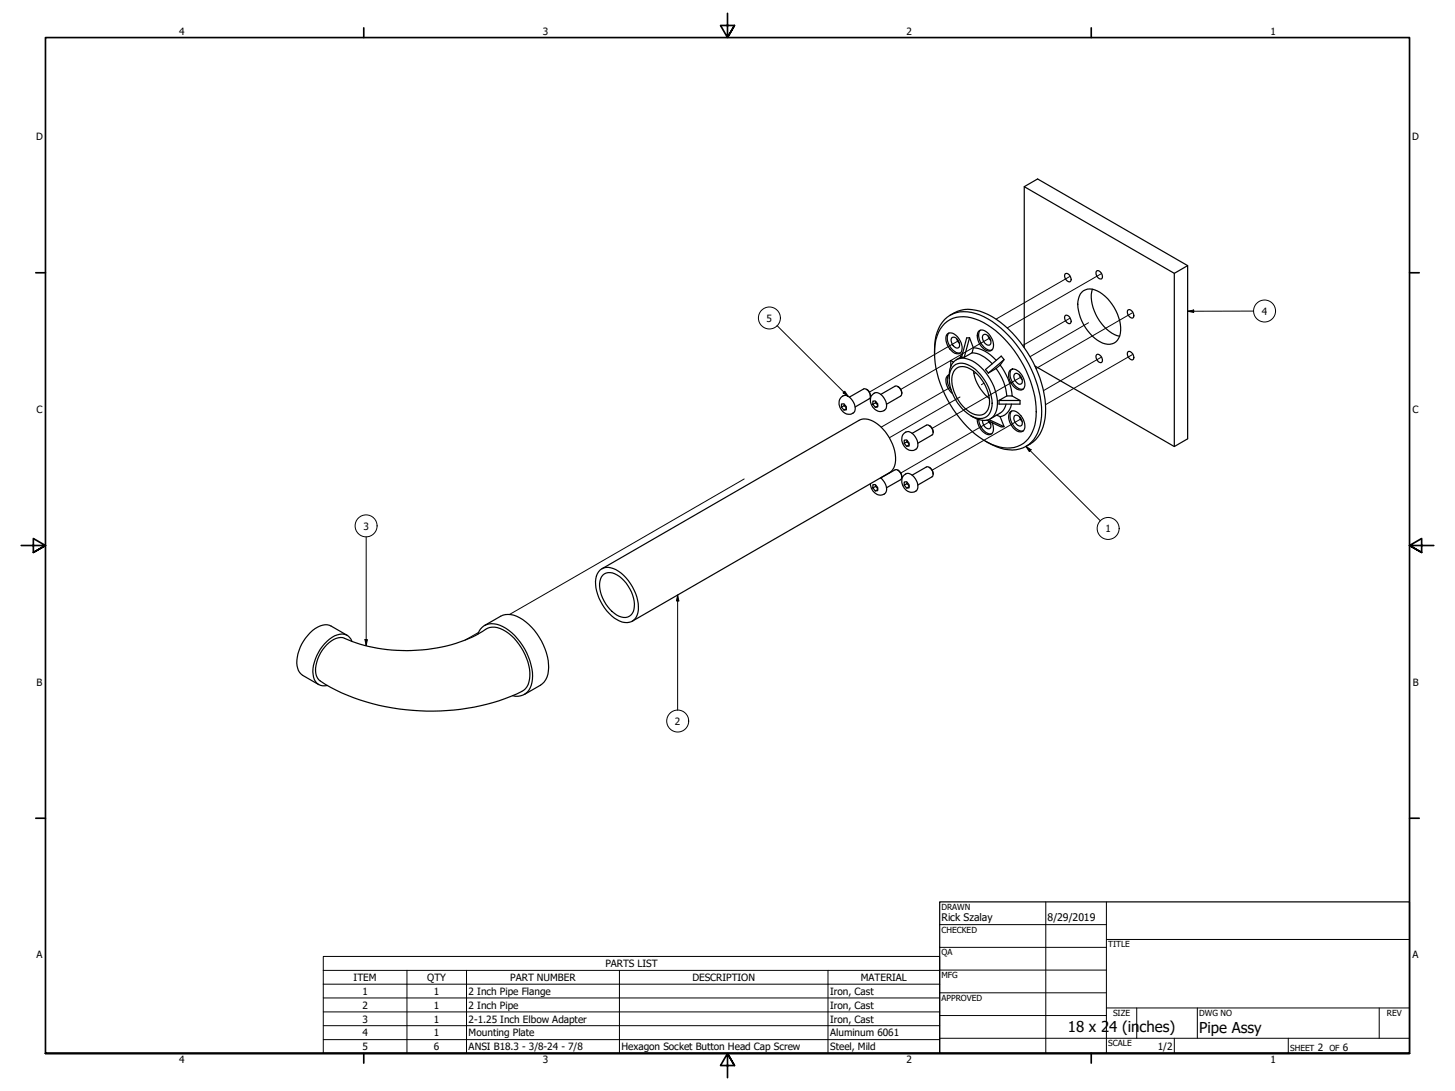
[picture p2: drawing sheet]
<svg xmlns="http://www.w3.org/2000/svg" width="610mm" height="457mm" viewBox="0 0 610 457" stroke-linecap="round" stroke-linejoin="round" font-family="sans-serif">
<!-- layer: Tweak Trail (ANSI) -->
<g fill="none" stroke="#000" stroke-width=".42">
<path d="M448.2 115.9l-30.9 17.8M461.3 114.7l-39.3 22.7M448.2 133.4l-19.7 11.4M456.1 135.3l-24.6 14.2M474.5 131.1l-40.4 23.3M401.5 142.8l-37.3 21.5M408.7 156.2l-.6 .4M414.7 141.7l-37.3 21.5M427.8 158l-37.3 21.5M461.3 149.7l-24.1 14M474.5 148.6l-36.5 21M398.2 162.3l-29 16.7"/>
<path d="M402.2 166.4l-29.6 17.1M412.2 160.6l-1 .6M414.7 176.7l-37.3 21.5M427.8 175.5l-37.3 21.5M311.8 200.7l-98.3 56.8M200.5 265l-5.6 3.2"/>
</g>
<!-- layer: Visible (ANSI) -->
<g fill="none" stroke="#000" stroke-width=".51">
<path d="M429.1 78.2l62.9 36.4 5.6-3.3v72.6l-5.6 3.2-58.4-33.7M446.3 114.7a2.09 2.09 0 0 1 2.1 1.1 2.09 2.09 0 0 1-.2 2.3 2.46 2.46 0 0 1-1.9-3.4zM459.4 113.6a2.06 2.06 0 0 1 2.1 1 2.06 2.06 0 0 1-.1 2.3 2.37 2.37 0 0 1-2-3.3zM492 114.6v72.5M497.6 111.3l-62.9-36.3-5.6 3.2v67.5M395.8 135.6a12.9 12.9 0 0 1 14.5-1.3 44.8 44.8 0 0 1 21.4 25.4 31.5 31.5 0 0 1 1.4 20 11.5 11.5 0 0 1-16 7.1 39.6 39.6 0 0 1-20.2-19.5 37.3 37.3 0 0 1-4.8-24.9 13.9 13.9 0 0 1 3.7-6.8zM397.6 139.6a5.8 5.8 0 0 0 2.3 7.7l1.3 .6h1.2M398.1 132.1a14.5 14.5 0 0 1 15.8-.3 48.9 48.9 0 0 1 23.1 31.1 26.4 26.4 0 0 1-1.3 19 12.4 12.4 0 0 1-5.9 5.2M410 138.8a3.5 3.5 0 0 1 4.9 2 4.8 4.8 0 0 1 .5 6 4.1 4.1 0 0 1-4.9-2.6l-1-2.6v-1.6zM410.7 138.4a5.9 5.9 0 0 0 2.4 7.7 2.57 2.57 0 0 0 2.4 .6M446.3 132.3a2.09 2.09 0 0 1 2.1 1 2.09 2.09 0 0 1-.2 2.3 2.46 2.46 0 0 1-1.9-3.3zM453.2 122.5a5.8 5.8 0 0 1 7.6 0 19.2 19.2 0 0 1 8.6 17.2 5.1 5.1 0 0 1-7.5 4.1 19.3 19.3 0 0 1-10.3-17.5l.6-2.2z"/>
<path d="M457.6 121.2a17.9 17.9 0 0 0 6 16.7l3.3 2.3 2.2 .7M472.6 129.9a2.09 2.09 0 0 1 2.1 1 2.09 2.09 0 0 1-.2 2.4 2.46 2.46 0 0 1-1.9-3.4zM391.5 147.9a17.7 17.7 0 0 1 5.4-15 14.3 14.3 0 0 1 15.3-.2 48.8 48.8 0 0 1 23.1 31.2 24.8 24.8 0 0 1-2.2 20.3 12.7 12.7 0 0 1-15.7 3l-4.6-2.4M396.8 140.1a2.9 2.9 0 0 1 4.3 1 5.8 5.8 0 0 1 1.3 6.8 3.2 3.2 0 0 1-4.4-1.6 5.6 5.6 0 0 1-1.2-6.2zM397.6 157.1a5.2 5.2 0 0 0 .9 6.4M397.7 157l-.5 .3a4.8 4.8 0 0 0 .6 6.3l1.2 1.3M397.7 158.6a7.9 7.9 0 0 1 3.2-8 9.3 9.3 0 0 1 10 3.3 21.3 21.3 0 0 1 6.9 16.9 5.8 5.8 0 0 1-8.8 4.7l-2.3-1.3M398.8 141.5a2.4 2.4 0 0 1 3.2 2.3 1.32 1.32 0 0 1-.3 1.9 1.32 1.32 0 0 1-1.9-.4l-.8-1-.5-1.3zM399 153.9a5.4 5.4 0 0 1 7.4-.6 19.4 19.4 0 0 1 9.2 16.9 5.2 5.2 0 0 1-8.1 4.4 19.3 19.3 0 0 1-9.7-17.8zM399.5 151.8l-1.2-.7v2.4M400.2 154.9a5.4 5.4 0 0 1 7.3 .3 16.6 16.6 0 0 1 6.8 15.4 4.4 4.4 0 0 1-6.8 2.8 16.7 16.7 0 0 1-8.6-15.9zM400.8 141.9l1.2 2"/>
<path d="M402.9 149.5l-2.3 1.2M403.4 147.8l-1.1 2.1M406.2 141.5l-1.2 .1-2.2 8.3 1.2-.2M406.2 141.5l1.6 4.2M406.2 141.5l-2.2 8.2M407.3 147.8a13.2 13.2 0 0 1 8.4 4.7M407.3 147.8l-3.3 1.9M407.8 145.7l-.5 2.1M407.8 145.7a14.4 14.4 0 0 1 9.6 5.3M407.9 155.4a18 18 0 0 0 6.6 11.5M411.9 140.5a2.27 2.27 0 0 1 3.1 2 1.31 1.31 0 0 1-.1 1.9 1.31 1.31 0 0 1-1.8-.2l-.9-1-.5-1.2zM414 140.8l1.1 1.9"/>
<path d="M417.3 154.4a21.8 21.8 0 0 1 4.5 11.5M417.3 154.4l-3.2 1.9M419 153l1.7-2.3-1.2-1.5-6.6 5.7 1.2 1.4M419 153l-1.7 1.4M419 153a25 25 0 0 1 5.1 12.9M420.7 150.7l-6.6 5.6M423.2 155.1a2.76 2.76 0 0 1 3.8 .7 6.6 6.6 0 0 1 1.9 7 3.3 3.3 0 0 1-4.8-1.6 5.2 5.2 0 0 1-.9-6.1zM423.9 154.7a5.8 5.8 0 0 0 2.3 7.7l1.3 .7h1.2M425 156.8a2.16 2.16 0 0 1 3.1 1.9l.2 .7a1.3 1.3 0 0 1-.8 1.6 1.3 1.3 0 0 1-1.7-.9l-.9-1.7zM427.1 157.1l1.1 2M459.4 148.7a2.06 2.06 0 0 1 2.1 .9 2.06 2.06 0 0 1-.1 2.4 2.43 2.43 0 0 1-2-3.3zM472.6 147.4a2.09 2.09 0 0 1 2.1 1.1 2.09 2.09 0 0 1-.2 2.3 2.46 2.46 0 0 1-1.9-3.4z"/>
<path d="M352.6 169.3l1-.1 1 1.2v1.4h-1l-1-1.2zM352.6 166.3a2.57 2.57 0 0 1 4.1 1 4.8 4.8 0 0 1 1.1 5.5 3.7 3.7 0 0 1-5.9-2 3.8 3.8 0 0 1 .7-4.5zM353.7 170l.9 1M353.7 170l-1.1 .6M353.8 169.4l-.1 .6M354.6 171.3l-1 .5M355.9 166.4l5.9-3.4a2.75 2.75 0 0 1 2.4 4.1l-5.9 3.5M363 163.1a3.3 3.3 0 0 1 1.7 3M365.1 165.8a2.64 2.64 0 0 1 2.5-1.3 2.64 2.64 0 0 1 2.2 1.6 4.9 4.9 0 0 1 1.2 5.5 3.5 3.5 0 0 1-5.6-1.5 4.4 4.4 0 0 1-.3-4.3zM365.7 168.1l1-.1 1 1.2v1.4l-1 .1-1-1.3zM366.8 168.8l.9 1M366.8 168.8l-1.1 .6"/>
<path d="M366.9 168.3l-.1 .5M367.7 170.1l-1 .6M369 165.3l6-3.4a2.75 2.75 0 0 1 2.3 4.1l-5.9 3.4M376.1 162a3.2 3.2 0 0 1 1.7 2.9M389.3 178.3a3.2 3.2 0 0 1 1.7 2.9M409.4 175.6a6.8 6.8 0 0 0 4.7 6.6 2.26 2.26 0 0 0 2.1-3.3l-.5-1.8M410 175.8a6.5 6.5 0 0 0 5 6.1l.5-.2M411.6 176.1a3.2 3.2 0 0 0 3.1 3.5l.5-1.2-.5-1.7M414.1 176.4l1 1.4M414.3 175.8l6.4 3-1.2 .1-6.1-2.8M417.6 174l1.4 .6M419 174.6l1.7 4.2"/>
<path d="M421.5 169.4l-.3 1a5 5 0 0 1-2.4 2.8l-3.9 2.3M421.8 165.9h2.3M421.8 165.9l-3.3 1.9h8.9M423.3 172.6a2.75 2.75 0 0 1 3.7 .9 6.2 6.2 0 0 1 1.9 6.9 2.9 2.9 0 0 1-4.3-1 5.8 5.8 0 0 1-1.3-6.8zM423.8 169.4a6.3 6.3 0 0 1-4.8 5.2M423.9 172.3a5.9 5.9 0 0 0 2.3 7.7l1.3 .6h1.2M424.1 165.9l3.3 1.9v1.6h-8.9v-1.6M425.2 174.1a2.82 2.82 0 0 1 3.1 3.3 1.24 1.24 0 0 1-1 1.2 1.24 1.24 0 0 1-1.4-.8l-1.1-2.3zM427.1 174.6l1.1 2M376.1 197a3.4 3.4 0 0 1 1.7 2.9M378.6 199.3a2.32 2.32 0 0 1 3.8 0 4.7 4.7 0 0 1 1.3 6.5 3.9 3.9 0 0 1-5.7-3l-.1-2zM378.6 181.8a2.61 2.61 0 0 1 4.4 .6 4.5 4.5 0 0 1 .7 5.9 3.9 3.9 0 0 1-5.7-3l-.1-2z"/>
<path d="M378.8 184.5l1.1-.2 1 1.3v1.3l-1 .1-1.1-1.2zM380 185.2l.9 1M380 185.2l-1.2 .6M380 184.6v.6M380.9 186.4l-1 .6M382.1 199.1l6-3.4a2.75 2.75 0 0 1 2.4 4.1l-5.9 3.5M382.1 181.6l6-3.4a2.75 2.75 0 0 1 2.4 4.1l-5.9 3.4M389.3 195.8a3.2 3.2 0 0 1 1.7 3M365.7 203.1h1l1 1.2v1.3l-1 .1-1-1.2zM366.8 203.8l.9 1.1M366.8 203.8l-1.1 .7M366.9 203.3l-.1 .5"/>
<path d="M367.7 205.2l-1 .5M368.9 200.3a5.2 5.2 0 0 1 2.1 6.3 3.8 3.8 0 0 1-6.1-2.4l-.2-1.5M369 200.3l6-3.4a2.75 2.75 0 0 1 2.3 4.1l-5.9 3.4M378.8 202l1.1-.1 1 1.2v1.4h-1l-1.1-1.2zM380 202.7l.9 1M380 202.7l-1.2 .6M380 202.1v.6M380.9 204l-1 .5M251.4 238.9a6.1 6.1 0 0 1 7.7 .5 19.2 19.2 0 0 1 8.2 17.3 5 5 0 0 1-7.8 3.5 19.2 19.2 0 0 1-9.9-17.6 6.3 6.3 0 0 1 1.8-3.7zM252.2 238.4l107.7-62.3a7.3 7.3 0 0 1 8 1.8 18.3 18.3 0 0 1 6.9 17.2 5.1 5.1 0 0 1-2.2 3l-107.7 62.2M252.6 241a5.3 5.3 0 0 1 7 .6 15.3 15.3 0 0 1 6 13.7 4.1 4.1 0 0 1-6.2 3 15.4 15.4 0 0 1-8-14.9zM136.8 270.3a7 7 0 0 1 9.1-2.1 68.9 68.9 0 0 0 53.6-2l2.7-1.6a7.4 7.4 0 0 1 9.7 0 23 23 0 0 1 10 19.9 7.1 7.1 0 0 1-5.6 6.4 93.5 93.5 0 0 1-77.8-2.9 13.1 13.1 0 0 1-5.5-3.8 12.5 12.5 0 0 1 3-12.9z"/>
<path d="M145.5 266.3l-6.8-3.9a7.2 7.2 0 0 0-7.8 1.8 18 18 0 0 0-6.4 14.8 5.5 5.5 0 0 0 2.3 4l6.7 3.9M147.4 268.8a4.7 4.7 0 0 0-7.2-2.4 18.2 18.2 0 0 0-9 16.3 4.6 4.6 0 0 0 6 4.6M200.2 265.8a6.5 6.5 0 0 1 9.2-3.8 25 25 0 0 1 13.7 22.6 6.6 6.6 0 0 1-8.3 6.9M203 262.1l6.7-3.8a8.8 8.8 0 0 1 9.3 1.4 25.4 25.4 0 0 1 10.7 21.5 7.6 7.6 0 0 1-3.3 5.9l-6.7 3.9"/>
</g>
<!-- layer: Symbol (ANSI) -->
<g fill="none" stroke="#000" stroke-width=".42">
<path d="M325.6 136.5l29.7 29.6M497.6 130.4l2.5-.5v1zM525.2 130.4h-27.6M353.9 164l1.4 2.1-2-1.4zM429.8 187.1l2.2 1.4-.8 .7zM429.8 187.1l31.2 31.1M153.4 225v45.5M283.9 249.4l.5 2.4h-1zM283.9 249.4v48.2M152.9 268h1l-.5 2.5zM135.4 406.7v-5.9h258.3v5.9M135.4 406.7h258.3v5.7"/>
<path d="M135.4 406.7v34.8h258.3v-29.1M135.4 412.4h258.3M135.4 418.2h258.3M170.5 406.7v34.8M195.5 406.7v34.8M259.5 406.7v34.8M346.9 406.7v34.8M135.4 424.1h258.3M135.4 429.8h258.3M135.4 435.7h258.3"/>
<circle cx="322.4" cy="133.3" r="4.6"/>
<circle cx="529.8" cy="130.3" r="4.6"/>
<circle cx="153.4" cy="220.4" r="4.6"/>
<circle cx="464.3" cy="221.5" r="4.6"/>
<circle cx="283.9" cy="302.2" r="4.6"/>
</g>
<!-- layer: Border (ANSI) -->
<g fill="none" stroke="#000" stroke-width=".7">
<path d="M152.4 11.7v4M304.8 5.6v10.1l-2.9-5h5.8l-2.9 5 2.9-5M457.2 11.7v4M15 114.3h4M590.5 114.3h4.1M8.9 228.6h10.1l-5-2.9v5.8l5-2.9-5 2.9M600.7 228.6h-10.2l5.1-2.9v5.8l-5.1-2.9 5.1 2.9M15 342.9h4M590.5 342.9h4.1M19 441.5v-425.8h571.5v425.8h-571.5h571.5M152.4 441.5v4M307.7 446.5l-2.9-5 2.9 5h-5.8l2.9-5v10.1"/>
<path d="M457.2 441.5v4"/>
</g>
<!-- layer: Title (ANSI) -->
<g fill="none" stroke="#000" stroke-width=".42">
<path d="M438.1 378v63.5M463.5 378v63.5M393.7 387.5h69.8M393.7 397h69.8M463.5 393.7h127M393.7 406.5h69.8M393.7 416.1h69.8M393.7 435.1h196.8M393.7 425.6h69.8M463.5 422.4h127M476.2 422.4v12.7M492 435.1v6.4"/>
<path d="M501.6 422.4v12.7M539.8 435.1v6.4M577.8 422.4v12.7"/>
</g>
<path d="M393.7 378h196.8v63.5h-196.8z" fill="none" stroke="#000" stroke-width=".51"/>
<!-- layer: Symbol (ANSI) -->
<g fill="#000">
<path d="M497.6 130.4l2.5-.5v1z" fill-rule="evenodd"/>
<path d="M353.9 164l1.4 2.1-2-1.4z" fill-rule="evenodd"/>
<path d="M429.8 187.1l2.2 1.4-.8 .7z" fill-rule="evenodd"/>
<path d="M283.9 249.4l.5 2.4h-1z" fill-rule="evenodd"/>
<path d="M152.9 268h1l-.5 2.5z" fill-rule="evenodd"/>
</g>
<g font-size="6.3">
<text x="447.4" y="432.4">18 x 2</text>
<text x="464.8" y="432.4">4 (in</text>
<text x="477.5" y="432.4">ches)</text>
<text x="502.4" y="433.1">Pipe Assy</text>
</g>
<g font-size="4.4">
<text x="394.5" y="385.8">Rick Szalay</text>
<text x="438.9" y="386">8/29/2019</text>
</g>
<g font-size="4.2">
<text x="75.1" y="14.7">4</text>
<text x="227.5" y="14.7">3</text>
<text x="379.9" y="14.7">2</text>
<text x="532.3" y="14.7">1</text>
<text x="15.1" y="58.7">D</text>
<text x="591.7" y="58.7">D</text>
<text x="528.6" y="131.9">4</text>
<text x="321.2" y="134.7">5</text>
<text x="15.2" y="173">C</text>
<text x="591.8" y="173">C</text>
<text x="152.3" y="221.9">3</text>
<text x="463.1" y="223">1</text>
<text x="15.3" y="287.3">B</text>
<text x="591.9" y="287.3">B</text>
<text x="282.8" y="303.7">2</text>
<text x="15.2" y="401.6">A</text>
<text x="591.8" y="401.6">A</text>
<text x="253.6" y="405.3">PARTS LIST</text>
<text x="148.1" y="411">ITEM</text>
<text x="179" y="411.1">QTY</text>
<text x="213.8" y="411">PART NUMBER</text>
<text x="290.1" y="411.1">DESCRIPTION</text>
<text x="360.7" y="411">MATERIAL</text>
<text x="151.8" y="416.9">1</text>
<text x="181.8" y="416.9">1</text>
<text x="196.3" y="416.9">2 Inch Pipe Flange</text>
<text x="347.8" y="416.9">Iron, Cast</text>
<text x="151.8" y="422.7">2</text>
<text x="181.8" y="422.7">1</text>
<text x="196.3" y="422.7">2 Inch Pipe</text>
<text x="347.8" y="422.7">Iron, Cast</text>
<text x="151.8" y="428.5">3</text>
<text x="181.8" y="428.5">1</text>
<text x="196.3" y="428.6">2-1.25 Inch Elbow Adapter</text>
<text x="347.8" y="428.5">Iron, Cast</text>
<text x="151.8" y="434.3">4</text>
<text x="181.8" y="434.3">1</text>
<text x="196.3" y="434.3">Mounting Plate</text>
<text x="347.8" y="434.3">Aluminum 6061</text>
<text x="151.8" y="440.1">5</text>
<text x="181.8" y="440.1">6</text>
<text x="196.3" y="440.1">ANSI B18.3 - 3/8-24 - 7/8</text>
<text x="260.4" y="440.1">Hexagon Socket Button Head Cap Screw</text>
<text x="347.8" y="440.1">Steel, Mild</text>
<text x="485.1" y="440.1">1/2</text>
<text x="552.1" y="440.6">2</text>
<text x="562.6" y="440.6">6</text>
<text x="75.1" y="445.5">4</text>
<text x="227.5" y="445.5">3</text>
<text x="379.9" y="445.5">2</text>
<text x="532.3" y="445.5">1</text>
</g>
<g font-size="3.5">
<text x="394.5" y="381.3">DRAWN</text>
<text x="394.5" y="390.8">CHECKED</text>
<text x="394.5" y="400.4">QA</text>
<text x="464.3" y="397">TITLE</text>
<text x="394.5" y="409.9">MFG</text>
<text x="394.5" y="419.4">APPROVED</text>
<text x="466.3" y="425.8">SIZE</text>
<text x="502.4" y="425.8">DWG NO</text>
<text x="581.1" y="425.7">REV</text>
<text x="464.3" y="438.5">SCALE</text>
<text x="540.5" y="440.6">SHEET</text>
<text x="557" y="440.6">OF</text>
</g>
</svg>
